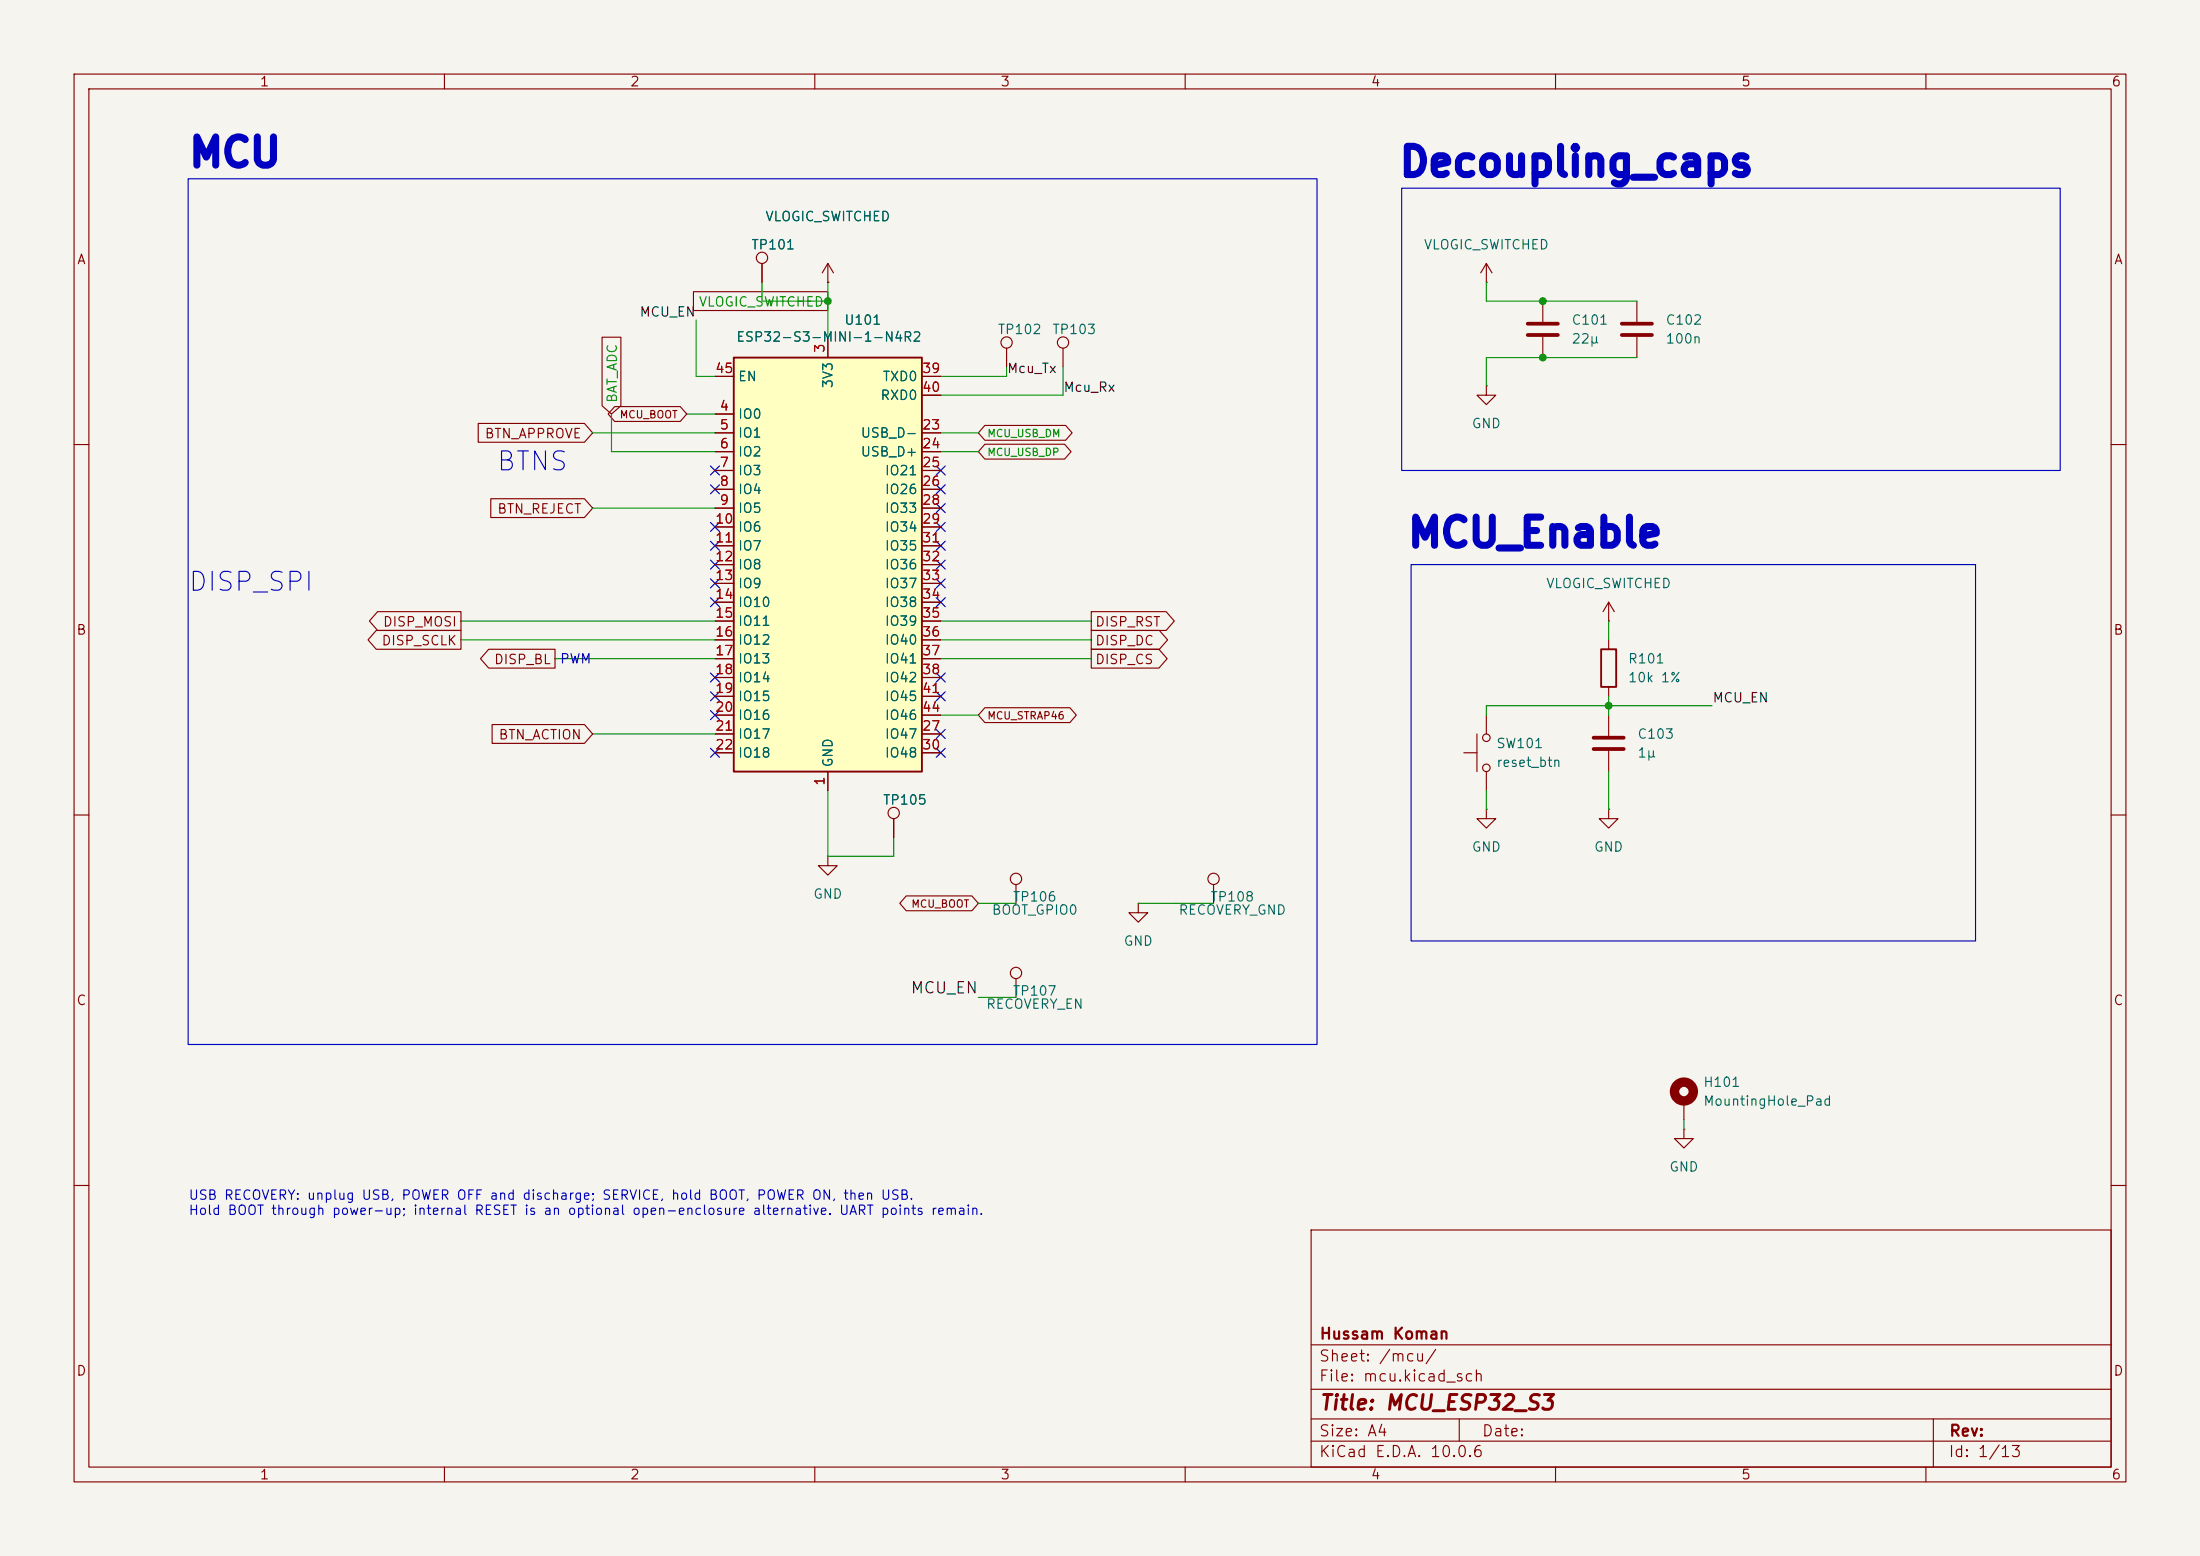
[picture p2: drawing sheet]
<svg xmlns="http://www.w3.org/2000/svg" width="297mm" height="210mm" viewBox="0 0 297 210" stroke-linecap="round" stroke-linejoin="round" font-family="sans-serif">
<path d="M0 0h297v210h-297z" fill="#f5f4ef" stroke="#f5f4ef" stroke-width=".14"/>
<g fill="none" stroke="#840000" stroke-width=".15">
<path d="M10 10h277v190h-277zM12 12h273v186h-273zM60 10v2M110 10v2M160 10v2M210 10v2M260 10v2M102.9 35.6v2.5M111.8 38.1h.1M111.8 35.6l-.8 1.2M111.8 35.6l.7 1.2M111.8 35.6v2.5"/>
<path d="M200.7 38.1h.1M200.7 35.6v2.5M200.7 35.6l-.8 1.2M200.7 35.6l.7 1.2M135.9 47v2.5M143.5 47v2.5M200.7 52.1v1.2h1.2l-1.2 1.3-1.3-1.3h1.3M200.7 52.1h.1M208.3 40.6v2.8M208.3 45.5v2.8M221 40.6v2.8M221 45.5v2.8"/>
<path d="M10 60h2M285 60h2M199.4 99.1v5M200.7 96.5v2.6M217.2 83.8h.1M217.2 81.3v2.5M217.2 86.4v1.2M217.2 92.7v1.3M217.2 96.5v2.8M217.2 81.3l-.8 1.3M217.2 81.3l.7 1.3M10 110h2"/>
<path d="M111.8 115.6v1.2h1.2l-1.2 1.3-1.3-1.3h1.3M111.8 115.6h.1M120.6 110.5v2.5M197.6 101.6h1.8M200.7 109.2v1.3h1.2l-1.2 1.3-1.3-1.3h1.3M200.7 109.2h.1M200.7 104.1v2.6M217.2 109.2v1.3h1.2l-1.2 1.3-1.3-1.3h1.3M217.2 109.2h.1M217.2 101.3v2.8M285 110h2M153.7 121.9v1.3h1.2l-1.2 1.3-1.3-1.3h1.3"/>
<path d="M153.7 121.9h.1M227.3 152.4v1.3h1.3l-1.3 1.2-1.2-1.2h1.2M227.3 152.4h.1M227.3 148.6v2.5M10 160h2M177 166h108v32h-108zM285 160h2M60 198v2M110 198v2M160 198v2M177 194.5h108M177 191.5h108"/>
<path d="M177 187.5h108M177 181.5h108M197 191.5v3M210 198v2M260 198v2M261 191.5v6.5"/>
<circle cx="102.9" cy="34.8" r=".76"/>
<circle cx="135.9" cy="46.2" r=".76"/>
<circle cx="143.5" cy="46.2" r=".76"/>
<circle cx="200.7" cy="99.6" r=".51"/>
<circle cx="120.6" cy="109.7" r=".76"/>
<circle cx="200.7" cy="103.6" r=".51"/>
</g>
<path d="M206.2 43.7h4.1M206.2 45.2h4.1M218.9 43.7h4.1M218.9 45.2h4.1M215.1 99.6h4.1M215.1 101.1h4.1" fill="none" stroke="#840000" stroke-width=".51"/>
<path d="M216.2 87.6h2v5.1h-2z" fill="none" stroke="#840000" stroke-width=".25"/>
<circle cx="227.3" cy="147.3" r="1.27" fill="none" stroke="#840000" stroke-width="1.3"/>
<path d="M99.1 48.3h25.4v55.8h-25.4z" fill="#ffffc2"/>
<path d="M99.1 48.3h25.4v55.8h-25.4z" fill="none" stroke="#840000" stroke-width=".25"/>
<g fill="none" stroke="#840000" stroke-width=".15">
<path d="M93.6 39.4h18.2v2.5h-18.2zM102.9 35.6v2.5M111.8 38.1h.1M64.6 57.1h14.3l1.1 1.3-1.1 1.3h-14.3zM81.3 45.5h2.5v9.3l-1.3 1.1-1.2-1.1zM83 54.9h8.8l.9 1-.9 1h-8.8l-.9-1zM96.5 55.9h2.6M96.5 58.4h2.6M96.5 50.8h2.6M111.8 45.7v2.6M124.5 58.4h2.5M124.5 50.8h2.5"/>
<path d="M124.5 53.3h2.5M133 60h10.7l.9 1-.9 1h-10.7l-.9-1zM133 57.4h10.9l.8 1-.8 1h-10.9l-.9-1zM66.3 67.3h12.6l1.1 1.3-1.1 1.3h-12.6zM96.5 61h2.6M96.5 63.5h2.6M96.5 66h2.6M96.5 68.6h2.6M96.5 71.1h2.6M96.5 73.7h2.6M96.5 76.2h2.6M96.5 78.7h2.6"/>
<path d="M124.5 61h2.5M124.5 63.5h2.5M124.5 66h2.5M124.5 68.6h2.5M124.5 71.1h2.5M124.5 73.7h2.5M124.5 76.2h2.5M124.5 78.7h2.5M50.8 85.1h11.4v2.5h-11.4l-1.1-1.2zM51 82.5h11.2v2.6h-11.2l-1.1-1.3zM66 87.6h8.9v2.6h-8.9l-1.1-1.3zM66.4 97.8h12.5l1.1 1.3-1.1 1.2h-12.5z"/>
<path d="M96.5 81.3h2.6M96.5 83.8h2.6M96.5 86.4h2.6M96.5 88.9h2.6M96.5 91.4h2.6M96.5 94h2.6M96.5 96.5h2.6M96.5 99.1h2.6M124.5 81.3h2.5M124.5 83.8h2.5M124.5 86.4h2.5M124.5 88.9h2.5"/>
<path d="M124.5 91.4h2.5M124.5 94h2.5M124.5 96.5h2.5M124.5 99.1h2.5M133 95.5h11.4l.9 1-.9 1h-11.4l-.9-1zM147.3 82.5h10.1l1.1 1.3-1.1 1.3h-10.1zM147.3 85.1h9.2l1.1 1.3-1.1 1.2h-9.2zM147.3 87.6h9.2l1.1 1.3-1.1 1.3h-9.2zM96.5 101.6h2.6M111.8 104.1v2.6M120.6 110.5v2.5M124.5 101.6h2.5"/>
<path d="M137.2 119.4v2.5M163.8 119.4v2.5M122.3 120.9h8.9l.9 1-.9 1h-8.9l-.8-1zM137.2 132.1v2.5"/>
<circle cx="137.2" cy="118.6" r=".76"/>
<circle cx="163.8" cy="118.6" r=".76"/>
<circle cx="137.2" cy="131.3" r=".76"/>
</g>
<g fill="none" stroke="#008400" stroke-width=".15">
<path d="M102.9 38.1v2.5h8.9M111.8 38.1v7.6M200.7 38.1v2.5h20.3M82.5 55.9v5.1h14M127 58.4h5.1M221 48.3h-20.3v3.8M127 61h5.1M217.2 83.8v2.6M111.8 106.7v8.9h8.8v-2.6M200.7 106.7v2.5M217.2 104.1v5.1M153.7 121.9h10.1"/>
<path d="M227.3 151.1v1.3"/>
</g>
<g fill="none" stroke="#009600" stroke-width=".15">
<path d="M80 58.4h16.5M92.7 55.9h3.8M94 43.2v7.6h2.5M135.9 49.5v1.3h-8.9M143.5 49.5v3.8h-16.5M80 68.6h16.5M62.2 83.8h34.3M62.2 86.4h34.3M74.9 88.9h21.6M80 99.1h16.5M127 83.8h20.3M127 86.4h20.3"/>
<path d="M127 88.9h20.3M127 96.5h5.1M217.2 94v2.5M231.1 95.3h-30.4v1.2M132.1 121.9h5.1M132.1 134.6h5.1"/>
</g>
<g fill="none" stroke="#000084" stroke-width=".15">
<path d="M95.9 65.4l1.2 1.2M95.9 62.9l1.2 1.2M95.9 70.5l1.2 1.2M95.9 73.1l1.2 1.2M95.9 78.1l1.2 1.2M95.9 75.6l1.2 1.2M97.1 65.4l-1.2 1.2M97.1 62.9l-1.2 1.2M97.1 70.5l-1.2 1.2M97.1 73.1l-1.2 1.2M97.1 78.1l-1.2 1.2M97.1 75.6l-1.2 1.2"/>
<path d="M126.4 62.9l1.2 1.2M126.4 70.5l1.2 1.2M126.4 73.1l1.2 1.2M126.4 78.1l1.2 1.2M126.4 75.6l1.2 1.2M126.4 68l1.2 1.2M126.4 65.4l1.2 1.2M127.6 62.9l-1.2 1.2M127.6 70.5l-1.2 1.2M127.6 73.1l-1.2 1.2M127.6 78.1l-1.2 1.2M127.6 75.6l-1.2 1.2"/>
<path d="M127.6 68l-1.2 1.2M127.6 65.4l-1.2 1.2M95.9 80.7l1.2 1.2M95.9 95.9l1.2 1.2M95.9 93.4l1.2 1.2M95.9 90.8l1.2 1.2M97.1 93.4l-1.2 1.2M97.1 80.7l-1.2 1.2M97.1 95.9l-1.2 1.2M97.1 90.8l-1.2 1.2M126.4 93.4l1.2 1.2M126.4 98.5l1.2 1.2"/>
<path d="M126.4 80.7l1.2 1.2M126.4 90.8l1.2 1.2M127.6 93.4l-1.2 1.2M127.6 98.5l-1.2 1.2M127.6 80.7l-1.2 1.2M127.6 90.8l-1.2 1.2M95.9 101l1.2 1.2M97.1 101l-1.2 1.2M126.4 101l1.2 1.2M127.6 101l-1.2 1.2"/>
</g>
<path d="M25.4 24.1h152.4v116.9h-152.4zM189.2 25.4h88.9v38.1h-88.9zM190.5 76.2h76.2v50.8h-76.2z" fill="none" stroke="#0000c2" stroke-width=".15"/>
<g fill="#008400" stroke="#008400" stroke-width=".14">
<circle cx="111.8" cy="40.6" r=".46"/>
<circle cx="208.3" cy="40.6" r=".46"/>
<circle cx="208.3" cy="48.3" r=".46"/>
</g>
<circle cx="217.2" cy="95.3" r=".46" fill="#009600" stroke="#009600" stroke-width=".14"/>
<g font-size="3.8" fill="#0000c2">
<text x="25.3" y="23.4">MCU</text>
<text x="188.7" y="24.7">Decoupling_caps</text>
<text x="189.8" y="74.8">MCU_Enable</text>
</g>
<g font-size="2.5" fill="#0000c2">
<text x="66.9" y="64.2">BTNS</text>
<text x="25.2" y="80.4">DISP_SPI</text>
</g>
<text font-size="2" fill="#840000" x="178" y="190.8">Title: MCU_ESP32_S3</text>
<text font-size="1.5" fill="#0f0f0f" x="122.8" y="134.5">MCU_EN</text>
<g font-size="1.5" fill="#840000">
<text x="178" y="184.1">Sheet: /mcu/</text>
<text x="178" y="181.1">Hussam Koman</text>
<text x="178" y="186.8">File: mcu.kicad_sch</text>
<text x="178" y="197">KiCad E.D.A. 10.0.6</text>
<text x="178" y="194.2">Size: A4</text>
<text x="200" y="194.2">Date:</text>
<text x="263" y="197">Id: 1/13</text>
<text x="263" y="194.2">Rev:</text>
</g>
<g font-size="1.3" fill="#840000">
<text x="35" y="12">1</text>
<text x="85" y="12">2</text>
<text x="135" y="12">3</text>
<text x="185" y="12">4</text>
<text x="235" y="12">5</text>
<text x="285" y="12">6</text>
<text x="10.3" y="36">A</text>
<text x="285.3" y="36">A</text>
<text x="65.4" y="59.5">BTN_APPROVE</text>
<text x="67" y="69.6">BTN_REJECT</text>
<text x="10.2" y="86">B</text>
<text x="51.4" y="87.4">DISP_SCLK</text>
<text x="51.6" y="84.9">DISP_MOSI</text>
<text x="66.6" y="90">DISP_BL</text>
<text x="147.8" y="84.9">DISP_RST</text>
<text x="147.8" y="87.4">DISP_DC</text>
<text x="147.8" y="90">DISP_CS</text>
<text x="285.2" y="86">B</text>
<text x="67.2" y="100.1">BTN_ACTION</text>
<text x="10.2" y="136">C</text>
<text x="285.2" y="136">C</text>
<text x="10.2" y="186">D</text>
<text x="285.2" y="186">D</text>
<text x="35" y="200">1</text>
<text x="85" y="200">2</text>
<text x="135" y="200">3</text>
<text x="185" y="200">4</text>
<text x="235" y="200">5</text>
<text x="285" y="200">6</text>
</g>
<g font-size="1.3" fill="#006464">
<text x="101.3" y="34">TP101</text>
<text x="103.2" y="30.2">VLOGIC_SWITCHED</text>
<text x="192.1" y="34">VLOGIC_SWITCHED</text>
<text x="99.3" y="46.4">ESP32-S3-MINI-1-N4R2</text>
<text x="113.9" y="44.1">U101</text>
<text x="134.6" y="45.4">TP102</text>
<text x="142" y="45.4">TP103</text>
<text x="212.1" y="44.1">C101</text>
<text x="212.1" y="46.7">22µ</text>
<text x="224.8" y="44.1">C102</text>
<text x="224.8" y="46.7">100n</text>
<text x="99.5" y="51.8">EN</text>
<text x="112.7" y="52.5" transform="rotate(-90 112.7 52.5)">3V3</text>
<text x="119.1" y="51.8">TXD0</text>
<text x="99.5" y="56.8">IO0</text>
<text x="99.5" y="59.4">IO1</text>
<text x="116.1" y="59.4">USB_D-</text>
<text x="118.8" y="54.3">RXD0</text>
<text x="198.6" y="58.1">GND</text>
<text x="99.5" y="61.9">IO2</text>
<text x="99.5" y="64.5">IO3</text>
<text x="116.1" y="61.9">USB_D+</text>
<text x="119.4" y="64.5">IO21</text>
<text x="99.5" y="67">IO4</text>
<text x="99.5" y="69.5">IO5</text>
<text x="119.4" y="67">IO26</text>
<text x="119.4" y="69.5">IO33</text>
<text x="99.5" y="72.1">IO6</text>
<text x="99.5" y="74.6">IO7</text>
<text x="99.5" y="77.2">IO8</text>
<text x="119.4" y="72.1">IO34</text>
<text x="119.4" y="74.6">IO35</text>
<text x="119.4" y="77.2">IO36</text>
<text x="99.5" y="79.7">IO9</text>
<text x="99.5" y="82.2">IO10</text>
<text x="119.4" y="79.7">IO37</text>
<text x="119.4" y="82.2">IO38</text>
<text x="208.6" y="79.7">VLOGIC_SWITCHED</text>
<text x="99.5" y="84.8">IO11</text>
<text x="99.5" y="87.3">IO12</text>
<text x="99.5" y="89.9">IO13</text>
<text x="119.4" y="84.8">IO39</text>
<text x="119.4" y="87.3">IO40</text>
<text x="119.4" y="89.9">IO41</text>
<text x="219.7" y="89.9">R101</text>
<text x="99.5" y="92.4">IO14</text>
<text x="99.5" y="94.9">IO15</text>
<text x="119.4" y="92.4">IO42</text>
<text x="119.4" y="94.9">IO45</text>
<text x="219.7" y="92.4">10k 1%</text>
<text x="99.5" y="97.5">IO16</text>
<text x="99.5" y="100">IO17</text>
<text x="119.4" y="100">IO47</text>
<text x="119.4" y="97.5">IO46</text>
<text x="201.9" y="101.3">SW101</text>
<text x="221" y="100">C103</text>
<text x="99.5" y="102.6">IO18</text>
<text x="112.7" y="103.7" transform="rotate(-90 112.7 103.7)">GND</text>
<text x="119.4" y="102.6">IO48</text>
<text x="201.9" y="103.8">reset_btn</text>
<text x="221" y="102.6">1µ</text>
<text x="119.1" y="108.9">TP105</text>
<text x="198.6" y="115.3">GND</text>
<text x="215.1" y="115.3">GND</text>
<text x="109.7" y="121.6">GND</text>
<text x="133.8" y="123.8">BOOT_GPIO0</text>
<text x="136.6" y="122">TP106</text>
<text x="159" y="123.8">RECOVERY_GND</text>
<text x="163.3" y="122">TP108</text>
<text x="151.6" y="128">GND</text>
<text x="133" y="136.5">RECOVERY_EN</text>
<text x="136.6" y="134.7">TP107</text>
<text x="229.9" y="147">H101</text>
<text x="229.9" y="149.6">MountingHole_Pad</text>
<text x="225.3" y="158.4">GND</text>
</g>
<g font-size="1.3" fill="#008400">
<text x="94.2" y="41.7">VLOGIC_SWITCHED</text>
<text x="83.6" y="54.5" transform="rotate(-90 83.6 54.5)">BAT_ADC</text>
</g>
<g font-size="1.3" fill="#0f0f0f">
<text x="86.3" y="43.1">MCU_EN</text>
<text x="135.9" y="50.7">Mcu_Tx</text>
<text x="143.5" y="53.2">Mcu_Rx</text>
<text x="231.1" y="95.1">MCU_EN</text>
</g>
<g font-size="1.3" fill="#a90000">
<text x="111.6" y="47.7" transform="rotate(-90 111.6 47.7)">3</text>
<text x="96.5" y="50.7">45</text>
<text x="124.4" y="50.7">39</text>
<text x="124.4" y="53.2">40</text>
<text x="97.1" y="55.7">4</text>
<text x="97.1" y="58.3">5</text>
<text x="124.4" y="58.3">23</text>
<text x="97.1" y="60.8">6</text>
<text x="97.1" y="63.4">7</text>
<text x="97.1" y="65.9">8</text>
<text x="124.4" y="60.8">24</text>
<text x="124.4" y="63.4">25</text>
<text x="124.4" y="65.9">26</text>
<text x="96.5" y="71">10</text>
<text x="97.1" y="68.4">9</text>
<text x="124.4" y="68.4">28</text>
<text x="124.4" y="71">29</text>
<text x="96.5" y="73.5">11</text>
<text x="96.5" y="76.1">12</text>
<text x="124.4" y="73.5">31</text>
<text x="124.4" y="76.1">32</text>
<text x="96.5" y="78.6">13</text>
<text x="96.5" y="81.1">14</text>
<text x="96.5" y="83.7">15</text>
<text x="124.4" y="78.6">33</text>
<text x="124.4" y="81.1">34</text>
<text x="124.4" y="83.7">35</text>
<text x="96.5" y="86.2">16</text>
<text x="96.5" y="88.8">17</text>
<text x="124.4" y="86.2">36</text>
<text x="124.4" y="88.8">37</text>
<text x="96.5" y="91.3">18</text>
<text x="96.5" y="93.8">19</text>
<text x="124.4" y="91.3">38</text>
<text x="124.4" y="93.8">41</text>
<text x="96.5" y="96.4">20</text>
<text x="96.5" y="98.9">21</text>
<text x="96.5" y="101.5">22</text>
<text x="124.4" y="98.9">27</text>
<text x="124.4" y="101.5">30</text>
<text x="124.4" y="96.4">44</text>
<text x="111.6" y="106.1" transform="rotate(-90 111.6 106.1)">1</text>
</g>
<g font-size="1.3" fill="#0000c2">
<text x="75.5" y="89.9">PWM</text>
<text x="25.4" y="162.3">USB RECOVERY: unplug USB, POWER OFF and discharge; SERVICE, hold BOOT, POWER ON, then USB.</text>
<text x="25.4" y="164.3">Hold BOOT through power-up; internal RESET is an optional open-enclosure alternative. UART points remain.</text>
</g>
<g font-size="1" fill="#840000">
<text x="83.6" y="56.7">MCU_BOOT</text>
<text x="133.2" y="97.3">MCU_STRAP46</text>
<text x="122.9" y="122.7">MCU_BOOT</text>
</g>
<g font-size="1" fill="#008400">
<text x="133.2" y="59.2">MCU_USB_DM</text>
<text x="133.2" y="61.8">MCU_USB_DP</text>
</g>
</svg>
